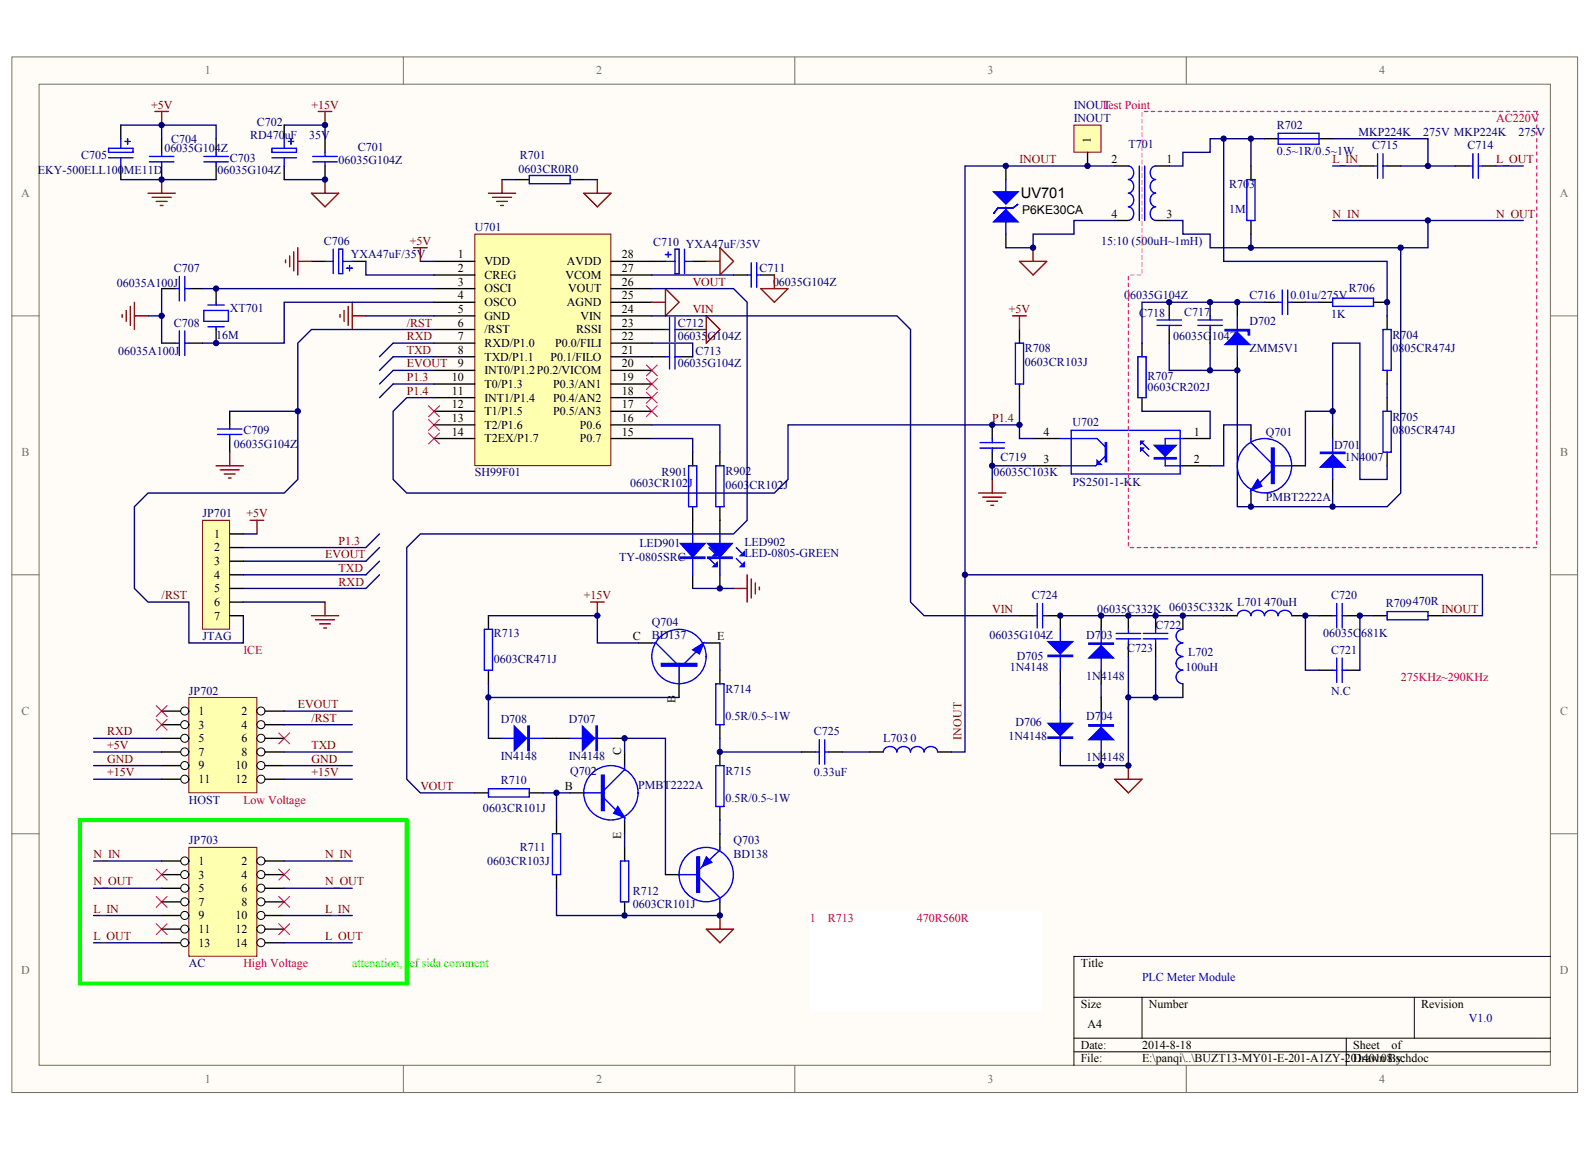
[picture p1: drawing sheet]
<svg xmlns="http://www.w3.org/2000/svg" width="281mm" height="203mm" viewBox="0 0 281 203" stroke-linecap="round" stroke-linejoin="round" font-family="sans-serif">
<g fill="#fffcf8" stroke="#716f64" stroke-width=".18">
<path d="M2.1 10h276.2v182.7h-276.2z"/>
<path d="M6.9 14.9h266.6v173h-266.6z"/>
</g>
<path d="M71.1 10v4.9M140.2 10v4.9M209.2 10v4.9M2.1 55.7h4.8M273.5 55.7h4.8M2.1 101.4h4.8M273.5 101.4h4.8M2.1 147.1h4.8M273.5 147.1h4.8M71.1 187.9v4.8M140.2 187.9v4.8M209.2 187.9v4.8" fill="none" stroke="#716f64" stroke-width=".18"/>
<path d="M189.4 175.9h84.1M201.4 175.9v7.2M249.5 175.9v7.2M273.5 168.7h-84.1v19.2M189.4 183.1h84.1M189.4 185.5h84.1M237.5 183.1v4.8" fill="none" stroke="#000" stroke-width=".18"/>
<path d="M83.8 41.3h23.9v40.8h-23.9z" fill="#ffffb0" stroke="#800000" stroke-width=".18"/>
<g fill="none" stroke="#000" stroke-width=".24">
<path d="M28.5 50.9h2.4M33.3 50.9h2.4M38.1 50.9v2.4M38.1 58.1v2.4M54.9 46.1h2.4M62.1 46.1h2.4M76.5 46.1h7.3M76.5 48.5h7.3M76.5 50.9h7.3M76.5 53.3h7.3M76.5 55.7h7.3M76.5 58.1h7.3"/>
<path d="M107.8 46.1h7.2M107.8 48.5h7.2M107.8 50.9h7.2M107.8 53.3h7.2M107.8 55.7h7.2M107.8 58.1h9.6M119.8 58.1h2.4M129.4 48.5h2.4M134.2 48.5h2.4M28.5 60.5h2.4M33.3 60.5h2.4M76.5 60.5h7.3"/>
<path d="M76.5 62.9h7.3M76.5 65.3h7.3M76.5 67.7h7.3M76.5 70.1h7.3M76.5 72.5h7.3M76.5 74.9h7.3M76.5 77.4h7.3M107.8 60.5h7.2M107.8 62.9h9.6M107.8 65.3h7.2M107.8 67.7h7.2M107.8 70.1h7.2"/>
<path d="M107.8 72.5h7.2M107.8 74.9h7.2M107.8 77.4h7.2M119.8 62.9h2.4"/>
</g>
<g fill="none" stroke="#00f" stroke-width=".24">
<path d="M30.9 50.9h.7M31.6 48.7v4.4M31.6 58.4v4.3M32.6 50.9h.7M32.6 48.7v4.4M32.6 58.4v4.3M36 54.8h4.3v1.9h-4.3zM36.7 53.8h2.9M36.7 57.6h2.9M38.1 53.3v.5M38.1 57.6v.5M57.3 46.1h1.5"/>
<path d="M58.8 43.9v4.4M59.7 43.9h.8v4.4h-.8zM60.5 46.1h1.6M61.2 47.3h.9M61.7 46.8v1M117.4 58.1h.7M118.1 56v4.3M119.1 58.1h.7M119.1 56v4.3M131.8 48.5h.7M132.5 46.3v4.4M133.5 48.5h.7"/>
<path d="M133.5 46.3v4.4M30.9 60.5h.7M32.6 60.5h.7M117.4 62.9h.7M118.1 60.8v4.3M119.1 60.8v4.3M119.1 62.9h.7"/>
</g>
<g fill="none" stroke="#800000" stroke-width=".24">
<path d="M21.5 55.5v.5M22.3 54.8v1.9M23 54v3.4M23.7 53.3v4.8M23.7 55.7h2.4M60 55.5v.5M60.7 54.8v1.9M61.4 54v3.4M62.1 55.7h2.4M62.1 53.3v4.8M72.9 43.7h2.4M74.1 43.7v2.4"/>
<path d="M115 53.3h2.4M117.4 50.9l2.4 2.4-2.4 2.4z"/>
</g>
<path d="M28.5 50.9v9.6M74.1 46.1h2.4" fill="none" stroke="#000080" stroke-width=".24"/>
<path d="M35.7 91.8h4.8v19.2h-4.8z" fill="#ffffb0" stroke="#800000" stroke-width=".18"/>
<g fill="none" stroke="#000" stroke-width=".24">
<path d="M21.3 22.1v2.4M21.3 29.3v2.4M28.5 24.5v2.4M28.5 29.3v2.4M196.6 29.3h2.4M196.6 38.9h2.4M203.8 29.3h2.4M203.8 38.9h2.4M220.7 29.3v2.4M220.7 38.9v2.4M223.1 24.5h2.4M232.7 24.5h2.4"/>
<path d="M179.8 58.1v2.4M206.2 53.3v2.4M206.2 58.1v2.4M213.4 53.3v2.4M213.4 58.1v2.4M218.3 53.3v2.4M223.1 53.3h2.4M227.9 53.3h2.4M244.7 55.7v2.4M175 74.9v2.5M175 79.8v2.4M179.8 67.7v2.4"/>
<path d="M182.2 77.4h4.8M201.4 60.5v2.4M201.4 70.1v2.4M208.6 77.4h4.8M218.3 62.9v2.4M220.7 74.9v2.5M235.1 74.9v2.5M244.7 65.3v2.4M244.7 70.1v2.4M244.7 79.8v2.4M40.5 94.2h2.4M40.5 96.6h2.4"/>
<path d="M40.5 99h2.4M182.2 82.2h4.8M208.6 82.2h4.8M220.7 87v2.4M227.9 82.2h2.4M235.1 84.6v2.4M40.5 101.4h2.4M40.5 103.8h2.4M40.5 106.2h2.4M40.5 108.6h2.4M86.2 108.6v2.4M86.2 118.2v2.4"/>
<path d="M112.6 113.4h2.4M124.6 113.4h2.4M127 118.2v2.4M179.8 108.6h2.4M184.6 108.6h2.4v2.4M187 118.2v2.4M194.2 108.6v2.4M194.2 118.2v2.4M199 108.6v2.4M199 113.4v2.4M203.8 108.6v2.4M203.8 113.4v2.4"/>
<path d="M208.6 108.6v2.4M215.8 108.6h2.5M227.9 108.6h2.4M232.7 108.6h2.4M237.5 108.6h2.4M242.3 108.6h2.4M251.9 108.6h2.4M83.8 139.9h2.4M86.2 130.2h2.4M93.4 139.9h2.4M95.8 130.2h4.8M100.6 139.9h2.4"/>
<path d="M107.8 130.2h2.4M110.2 132.6v2.4M119.8 120.6v2.4M127 127.8v2.4M127 132.6v2.4M141.4 132.6h2.4M146.2 132.6h2.4M208.6 120.6v2.4M98.2 144.7v2.4M98.2 154.3v2.4M110.2 144.7v2.4M110.2 149.5v2.4"/>
<path d="M110.2 159.1v2.4M117.4 154.3h2.4M127 142.3v2.4M127 147.1v2.4M127 159.1v2.4"/>
</g>
<g fill="none" stroke="#800000" stroke-width=".24">
<path d="M27.3 19.7h2.4M28.5 19.7v2.4M26.1 34.1h4.8M26.8 34.8h3.4M27.6 35.5h1.9M28.3 36.2h.5M28.5 31.7v2.4M86.2 34.1h4.8M86.9 34.8h3.3M87.6 35.5h1.9M88.3 36.2h.5M88.6 31.7v2.4"/>
<path d="M103 34.1h4.8l-2.4 2.4zM105.4 31.7v2.4M50.4 45.9v.4M51.1 45.1v2M51.8 44.4v3.4M52.5 43.7v4.8M52.5 46.1h2.4M122.2 58.1h2.4M124.6 55.7l2.4 2.4-2.4 2.4zM134.2 50.9h4.8l-2.4 2.4zM136.6 48.5v2.4M178.6 55.7h2.4"/>
<path d="M179.8 46.1h4.8l-2.4 2.4zM179.8 55.7v2.4M182.2 43.7v2.4M44.1 91.8h2.4M45.3 91.8v2.4M172.6 87h4.8M173.3 87.7h3.4M174.1 88.4h1.9M174.8 89.1h.5M175 84.6v2.4M54.9 108.6h4.8M55.7 109.3h3.3"/>
<path d="M56.4 110h1.9M57.1 110.8h.5M57.3 106.2v2.4M104.2 106.2h2.4M105.4 106.2v2.4M196.6 137.4h4.8l-2.4 2.5zM199 135v2.4M124.6 163.9h4.8l-2.4 2.4zM127 161.5v2.4"/>
</g>
<path d="M21.3 22.1h7.2v2.4M88.6 31.7h2.4M26.1 55.7h2.4M64.5 55.7h12M213.4 60.5v4.8M235.1 87v2.4M86.2 123h33.6M95.8 139.9h4.8M98.2 139.9v4.8M110.2 147.1v2.4M127 144.7v2.4" fill="none" stroke="#000080" stroke-width=".24"/>
<g fill="none" stroke="#00f" stroke-width=".24">
<path d="M19.1 26.2h4.4v.7h-4.4zM19.1 27.8h4.4M21.3 24.5v1.7M21.3 27.8v1.5M22 24.9h1M22.5 24.5v.9M26.4 28.6h4.3M26.4 27.6h4.3M28.5 26.9v.7M28.5 28.6v.7M199 29.3a1.22 1.22 0 0 1 1 1.2 1.22 1.22 0 0 1-1 1.2 1.24 1.24 0 0 1 1 1.2 1.24 1.24 0 0 1-1 1.2M199 34.1a1.22 1.22 0 0 1 1 1.2 1.22 1.22 0 0 1-1 1.2 1.24 1.24 0 0 1 1 1.2 1.24 1.24 0 0 1-1 1.2"/>
<path d="M201 29.3v9.6M201.9 29.3v9.6M203.8 29.3a1.21 1.21 0 0 0-.9 1.2 1.21 1.21 0 0 0 .9 1.2 1.23 1.23 0 0 0-.9 1.2 1.23 1.23 0 0 0 .9 1.2M203.8 34.1a1.21 1.21 0 0 0-.9 1.2 1.21 1.21 0 0 0 .9 1.2 1.23 1.23 0 0 0-.9 1.2 1.23 1.23 0 0 0 .9 1.2M219.9 31.7h1.5v7.2h-1.5zM225.5 23.5h7.2v1.9h-7.2zM225.5 24.5h7.2M204.1 56.4h4.3M204.1 57.4h4.3M206.2 55.7v.7M206.2 57.4v.7M211.3 56.4h4.3"/>
<path d="M211.3 57.4h4.3M213.4 55.7v.7M213.4 57.4v.7M218.3 55.7v7.2M225.5 53.3h.7M226.2 51.2v4.3M227.1 53.3h.8M227.1 51.2v4.3M243.9 58.1h1.5v7.2h-1.5zM172.9 78.1h4.3M172.9 79h4.3M175 77.4v.7"/>
<path d="M175 79v.8M179.1 60.5h1.4v7.2h-1.4zM187 77.4h6.5l1.5 1.4M188.9 75.9h19.3v7.7h-19.3zM200.7 62.9h1.5v7.2h-1.5zM201.2 79l1.4 1.5M201.2 77.8l1.4 1.5M208.6 77.4h-3.1v4.8h3.1M220.7 77.4v.7l3.6 3.6M235.1 77.4v7.2M243.9 72.5h1.5v7.3h-1.5zM195 80.5l-1.7 1.7h-6.3"/>
<path d="M220.7 86.5v.5M224.3 83.1l-2.2 2.2M224.3 82.2h3.6M85.4 111h1.5v7.2h-1.5zM115 113.4h.7l3.6 3.6M119.8 117v3.6M122.9 114.9l-2.2 2.1M124.1 113.4h.5M182.2 108.6h.7M182.9 106.4v4.4M183.9 108.6h.7M183.9 106.4v4.4"/>
<path d="M187 111v7.2M194.2 111v7.2M196.9 111.7h4.3M196.9 112.7h4.3M199 111v.7M199 112.7v.7M201.7 111.7h4.3M201.7 112.7h4.3M203.8 111v.7M203.8 112.7v.7M208.6 118.2a1.19 1.19 0 0 0-1.2 1.2 1.19 1.19 0 0 0 1.2 1.2M208.6 113.4a1.2 1.2 0 0 0-1.2 1.2 1.2 1.2 0 0 0 1.2 1.2 1.19 1.19 0 0 0-1.2 1.2 1.19 1.19 0 0 0 1.2 1.2"/>
<path d="M208.6 111a1.19 1.19 0 0 0-1.2 1.2 1.19 1.19 0 0 0 1.2 1.2M220.6 108.6a1.21 1.21 0 0 0-1.2-1 1.21 1.21 0 0 0-1.1 1M225.4 108.6a1.23 1.23 0 0 0-1.2-1 1.23 1.23 0 0 0-1.2 1 1.21 1.21 0 0 0-1.2-1 1.21 1.21 0 0 0-1.1 1M227.8 108.6a1.21 1.21 0 0 0-1.2-1 1.21 1.21 0 0 0-1.1 1M235.1 108.6h.7M235.8 106.4v4.4M236.7 108.6h.8M236.7 106.4v4.4M244.7 107.9h7.2v1.4h-7.2zM86.2 139.1h7.2v1.5h-7.2zM88.6 130.2h7.2M100.6 130.2h7.2"/>
<path d="M103 139.9h3.6M110.2 135v.8l-3.6 3.6M126.3 120.6h1.4v7.2h-1.4zM126.3 135h1.4v7.3h-1.4zM143.8 132.6h.7M144.5 130.5v4.3M145.5 132.6h.7M145.5 130.5v4.3M97.4 147.1h1.5v7.2h-1.5zM106.6 140.8l2.1 2.2M109.5 151.9h1.4v7.2h-1.4zM110.2 144.2v.5"/>
<path d="M119.5 154.3h3.4M123.4 154.8l3.6 3.6v.7M127 149.5v.4l-3.6 3.4"/>
<circle cx="223" cy="82.1" r="4.8"/>
<circle cx="119.8" cy="115.8" r="4.8"/>
<circle cx="107.8" cy="139.8" r="4.8"/>
<circle cx="124.6" cy="154.3" r="4.8"/>
</g>
<g fill="#00f" stroke="#00f" stroke-width=".24">
<path d="M194.2 113.9l2.2 2.2h-4.3z"/>
<path d="M184.9 113.2h4.3l-2.2 2.1z"/>
<path d="M109 142.3l1.2 1.9-1.9-.7z"/>
<path d="M124.6 151.2l.9 .9-1.6 .7z"/>
<path d="M122.2 114.6l1.9-1.2-.7 1.9z"/>
<path d="M102.7 128.1l2.2 2.1-2.2 2.2z"/>
<path d="M90.7 128.1l2.2 2.1-2.2 2.2z"/>
<path d="M235.1 80.2l2.1 2.2h-4.3z"/>
<path d="M218.3 58.6l2.1 2.2h-4.3z"/>
<path d="M221.9 84.6l.7 1.2-1.9 .7z"/>
<path d="M203.6 78.6h3.8l-1.9 1.9z"/>
<path d="M201.2 77.8h.5l-.5 .5z"/>
<path d="M201.2 79h.5l-.5 .5z"/>
<path d="M193.5 81.2l.7 .7h-.7z"/>
<path d="M192.1 113.4h4.3v.3h-4.3z" fill-rule="evenodd"/>
<path d="M184.9 115.6h4.3v.2h-4.3z" fill-rule="evenodd"/>
<path d="M106.1 136.7h.5v6.3h-.5z" fill-rule="evenodd"/>
<path d="M122.9 151.2h.5v6.2h-.5z" fill-rule="evenodd"/>
<path d="M116.7 117h6.2v.5h-6.2z" fill-rule="evenodd"/>
<path d="M105.1 128.1h.3v4.3h-.3z" fill-rule="evenodd"/>
<path d="M93.1 128.1h.3v4.3h-.3z" fill-rule="evenodd"/>
<path d="M232.9 79.8h4.3v.2h-4.3z" fill-rule="evenodd"/>
<path d="M216.1 58.1h4.3v1h-.2v-.7h-4.1z" fill-rule="evenodd"/>
<path d="M224.3 79h.4v6.3h-.4z" fill-rule="evenodd"/>
<path d="M203.6 80.7h3.8v.3h-3.8z" fill-rule="evenodd"/>
<path d="M195 78.1h.2v3.3h-.2z" fill-rule="evenodd"/>
</g>
<path d="M189.4 22.1h4.8v4.7h-4.8z" fill="#ffffb0" stroke="#800000" stroke-width=".18"/>
<g fill="none" stroke="#000" stroke-width=".24">
<path d="M191.8 26.9v2.4M232.7 53.3h2.4M242.3 53.3h2.4M40.5 72.5v2.4M40.5 77.4v2.4M122.2 79.8v2.4M127 79.8v2.4M122.2 89.4v4.8M127 89.4v4.8M122.2 101.4v2.4M127 101.4v2.4M232.7 118.2h2.4"/>
<path d="M237.5 118.2h2.4M187 123v2.4M187 132.6v2.4M194.2 123v2.4M194.2 132.6v2.4"/>
</g>
<g fill="none" stroke="#00f" stroke-width=".24">
<path d="M235.1 52.6h7.2v1.4h-7.2zM38.4 76.6h4.3M38.4 75.7h4.3M40.5 74.9v.8M40.5 76.6v.8M121.5 82.2h1.4v7.2h-1.4zM122.2 94.2v7.2M125.1 98.5l.9 1M125.1 96.6l.9 .9M126.3 82.2h1.4v7.2h-1.4zM127 94.2v7.2M129.9 98.5l.9 1"/>
<path d="M129.9 96.6l.9 .9M235.1 118.2h.7M235.8 116.1v4.3M236.7 118.2h.8M236.7 116.1v4.3M187 125.4v7.2M194.2 125.4v7.2"/>
</g>
<g fill="#00f" stroke="#00f" stroke-width=".24">
<path d="M124.8 95.9h4.3l-2.1 2.4z"/>
<path d="M131.3 99.2v.7h-.7z"/>
<path d="M131.3 97.3v.7h-.7z"/>
<path d="M120 95.9h4.3l-2.1 2.4z"/>
<path d="M126.5 99.2v.7h-.7z"/>
<path d="M126.5 97.3v.7h-.7z"/>
<path d="M194.2 128.3l2.2 2.2h-4.3z"/>
<path d="M184.9 127.6h4.3l-2.2 2.2z"/>
<path d="M124.8 98.3h4.3v.2h-4.3z" fill-rule="evenodd"/>
<path d="M120 98.3h4.3v.2h-4.3z" fill-rule="evenodd"/>
<path d="M192.1 127.8h4.3v.3h-4.3z" fill-rule="evenodd"/>
<path d="M184.9 130h4.3v.2h-4.3z" fill-rule="evenodd"/>
</g>
<path d="M40.5 79.8v2.4M38.1 82.2h4.8M38.8 82.9h3.4M39.6 83.6h1.9M40.3 84.3h.5M129.4 103.8h2.4M131.8 101.4v4.8M132.5 102.1v3.4M133.2 102.8v2M133.9 103.6v.4" fill="none" stroke="#800000" stroke-width=".24"/>
<path d="M75.6 71.6l1.9 1.9M75.6 74l1.9 1.9M77.5 71.6l-1.9 1.9M77.5 74l-1.9 1.9M114 66.8l1.9 1.9M114 69.2l1.9 1.9M114 71.6l1.9 1.9M115.9 66.8l-1.9 1.9M115.9 69.2l-1.9 1.9M115.9 71.6l-1.9 1.9" fill="none" stroke="#f00" stroke-width=".18"/>
<g fill="none" stroke="#000080" stroke-width=".24">
<path d="M206.2 38.9h2.4v2.4h4.8v2.4h33.7v43.3l-2.4 2.4h-26.4v-24.1h-12.1v-4.8M35.7 50.9h40.8M64.5 46.1v2.4h12M76.5 53.3h-26.4v7.2h-14.4M115 55.7h43.2l2.4 2.4v48.1l2.4 2.4h16.8M115 50.9h14.4l2.4 2.4v38.5l-2.4 2.4h-55.3l-2.4 2.4v40.8l2.4 2.5h9.7M115 48.5h14.4M223.1 53.3h-21.7v7.2M230.3 53.3h2.4M40.5 72.5h12M76.5 70.1h-4.8l-2.4 2.4v12.1l2.4 2.4h64.9l2.4-2.4v-9.7h40.8M76.5 60.5h-7.2l-2.4 2.4"/>
<path d="M76.5 62.9h-7.2l-2.4 2.4M76.5 65.3h-7.2l-2.4 2.4M76.5 67.7h-7.2l-2.4 2.4M115 74.9h12v4.9M115 77.4h7.2v2.4M115 60.5h7.2v2.4M179.8 70.1v7.3h2.4M201.4 72.5h12v4.9M220.7 74.9h-4.9v7.3h-2.4M235.1 74.9v-14.4h4.8v24.1h4.8v-2.4M235.1 72.5h-4.8v9.7M244.7 67.7v2.4"/>
<path d="M66.9 94.2l-2.4 2.4M66.9 96.6l-2.4 2.4M66.9 99l-2.4 2.4M182.2 82.2h-7.2v2.4M66.9 101.4l-2.4 2.4M122.2 103.8h7.2M127 113.4v4.8M187 108.6h28.8M203.8 115.8v7.2M232.7 108.6h-2.4v9.6h2.4M242.3 108.6h-2.4v9.6M86.2 120.6v9.6"/>
<path d="M110.2 132.6v-2.4h7.2v24.1M127 130.2v2.4h14.4"/>
</g>
<path d="M271.1 19.7h-69.7v28.8h-2.4v48.1h72.1v-76.9" fill="none" stroke="#f0f" stroke-width=".24" stroke-dasharray=".6 .6"/>
<path d="M33.3 149.5h12v19.2h-12z" fill="#ffffb0" stroke="#800000" stroke-width=".18"/>
<path d="M28.5 151.9h4.8" fill="none" stroke="#000" stroke-width=".24"/>
<circle cx="32.6" cy="151.9" r=".71" fill="#fffcf8" stroke="#000" stroke-width=".18"/>
<path d="M45.3 151.9h4.8" fill="none" stroke="#000" stroke-width=".24"/>
<circle cx="46" cy="151.9" r=".71" fill="#fffcf8" stroke="#000" stroke-width=".18"/>
<path d="M28.5 154.3h4.8" fill="none" stroke="#000" stroke-width=".24"/>
<circle cx="32.6" cy="154.3" r=".71" fill="#fffcf8" stroke="#000" stroke-width=".18"/>
<path d="M45.3 154.3h4.8" fill="none" stroke="#000" stroke-width=".24"/>
<circle cx="46" cy="154.3" r=".71" fill="#fffcf8" stroke="#000" stroke-width=".18"/>
<path d="M28.5 156.7h4.8" fill="none" stroke="#000" stroke-width=".24"/>
<circle cx="32.6" cy="156.7" r=".71" fill="#fffcf8" stroke="#000" stroke-width=".18"/>
<path d="M45.3 156.7h4.8" fill="none" stroke="#000" stroke-width=".24"/>
<circle cx="46" cy="156.7" r=".71" fill="#fffcf8" stroke="#000" stroke-width=".18"/>
<path d="M28.5 159.1h4.8" fill="none" stroke="#000" stroke-width=".24"/>
<circle cx="32.6" cy="159.1" r=".71" fill="#fffcf8" stroke="#000" stroke-width=".18"/>
<path d="M45.3 159.1h4.8" fill="none" stroke="#000" stroke-width=".24"/>
<circle cx="46" cy="159.1" r=".71" fill="#fffcf8" stroke="#000" stroke-width=".18"/>
<path d="M28.5 161.5h4.8" fill="none" stroke="#000" stroke-width=".24"/>
<circle cx="32.6" cy="161.5" r=".71" fill="#fffcf8" stroke="#000" stroke-width=".18"/>
<path d="M45.3 161.5h4.8" fill="none" stroke="#000" stroke-width=".24"/>
<circle cx="46" cy="161.5" r=".71" fill="#fffcf8" stroke="#000" stroke-width=".18"/>
<path d="M28.5 163.9h4.8" fill="none" stroke="#000" stroke-width=".24"/>
<circle cx="32.6" cy="163.9" r=".71" fill="#fffcf8" stroke="#000" stroke-width=".18"/>
<path d="M45.3 163.9h4.8" fill="none" stroke="#000" stroke-width=".24"/>
<circle cx="46" cy="163.9" r=".71" fill="#fffcf8" stroke="#000" stroke-width=".18"/>
<path d="M28.5 166.3h4.8" fill="none" stroke="#000" stroke-width=".24"/>
<circle cx="32.6" cy="166.3" r=".71" fill="#fffcf8" stroke="#000" stroke-width=".18"/>
<path d="M45.3 166.3h4.8" fill="none" stroke="#000" stroke-width=".24"/>
<circle cx="46" cy="166.3" r=".71" fill="#fffcf8" stroke="#000" stroke-width=".18"/>
<path d="M33.3 123h12v16.8h-12z" fill="#ffffb0" stroke="#800000" stroke-width=".18"/>
<path d="M28.5 125.4h4.8" fill="none" stroke="#000" stroke-width=".24"/>
<circle cx="32.6" cy="125.4" r=".71" fill="#fffcf8" stroke="#000" stroke-width=".18"/>
<path d="M45.3 125.4h4.8" fill="none" stroke="#000" stroke-width=".24"/>
<circle cx="46" cy="125.4" r=".71" fill="#fffcf8" stroke="#000" stroke-width=".18"/>
<path d="M28.5 127.8h4.8" fill="none" stroke="#000" stroke-width=".24"/>
<circle cx="32.6" cy="127.8" r=".71" fill="#fffcf8" stroke="#000" stroke-width=".18"/>
<path d="M45.3 127.8h4.8" fill="none" stroke="#000" stroke-width=".24"/>
<circle cx="46" cy="127.8" r=".71" fill="#fffcf8" stroke="#000" stroke-width=".18"/>
<path d="M28.5 130.2h4.8" fill="none" stroke="#000" stroke-width=".24"/>
<circle cx="32.6" cy="130.2" r=".71" fill="#fffcf8" stroke="#000" stroke-width=".18"/>
<path d="M45.3 130.2h4.8" fill="none" stroke="#000" stroke-width=".24"/>
<circle cx="46" cy="130.2" r=".71" fill="#fffcf8" stroke="#000" stroke-width=".18"/>
<path d="M28.5 132.6h4.8" fill="none" stroke="#000" stroke-width=".24"/>
<circle cx="32.6" cy="132.6" r=".71" fill="#fffcf8" stroke="#000" stroke-width=".18"/>
<path d="M45.3 132.6h4.8" fill="none" stroke="#000" stroke-width=".24"/>
<circle cx="46" cy="132.6" r=".71" fill="#fffcf8" stroke="#000" stroke-width=".18"/>
<path d="M28.5 135h4.8" fill="none" stroke="#000" stroke-width=".24"/>
<circle cx="32.6" cy="135" r=".71" fill="#fffcf8" stroke="#000" stroke-width=".18"/>
<path d="M45.3 135h4.8" fill="none" stroke="#000" stroke-width=".24"/>
<circle cx="46" cy="135" r=".71" fill="#fffcf8" stroke="#000" stroke-width=".18"/>
<path d="M28.5 137.4h4.8" fill="none" stroke="#000" stroke-width=".24"/>
<circle cx="32.6" cy="137.4" r=".71" fill="#fffcf8" stroke="#000" stroke-width=".18"/>
<path d="M45.3 137.4h4.8" fill="none" stroke="#000" stroke-width=".24"/>
<circle cx="46" cy="137.4" r=".71" fill="#fffcf8" stroke="#000" stroke-width=".18"/>
<g fill="none" stroke="#000080" stroke-width=".24">
<path d="M21.3 31.7h16.8M28.5 22.1h9.6v2.4M50.1 22.1h7.2v2.4M50.1 31.7h7.2M103 31.7h2.4M196.6 29.3h-26.4v103.3h-2.4M196.6 38.9h-7.2v2.4h-7.2v2.4h-4.8M215.8 24.5v21.6h28.9v9.6M220.7 24.5v4.8M223.1 24.5h-9.7v2.4h-4.8v2.4h-2.4M235.1 24.5h16.8v4.8M235.1 29.3h4.8"/>
<path d="M235.1 38.9h33.6M247.1 29.3h9.6M251.9 38.9v4.8h-4.8M263.9 29.3h4.8M76.5 58.1h-21.6l-2.4 2.4v24.1l-2.4 2.4h-24l-2.4 2.4v14.4l2.4 2.4h7.2v7.2h9.6v-4.8M220.7 41.3v2.4M42.9 94.2h2.4M42.9 96.6h21.6M42.9 99h21.6M42.9 101.4h21.6M42.9 103.8h21.6M42.9 106.2h14.4"/>
<path d="M86.2 108.6h19.2v4.8h7.2M170.2 101.4h91.3v7.2h-7.2M199 115.8v7.2M16.5 132.6h12M16.5 135h12M16.5 137.4h12M16.5 130.2h12M50.1 132.6h12M50.1 125.4h12M50.1 127.8h12M50.1 135h12M50.1 137.4h12"/>
<path d="M148.6 132.6h4.8M187 120.6v2.4M194.2 120.6v2.4M208.6 123h-9.6v12h-12M16.5 151.9h12M16.5 156.7h12M50.1 151.9h12M50.1 156.7h12M98.2 156.7v4.8h28.8M16.5 161.5h12M16.5 166.3h12M50.1 161.5h12"/>
<path d="M50.1 166.3h12"/>
</g>
<g fill="none" stroke="#000" stroke-width=".24">
<path d="M38.1 24.5v2.4M38.1 29.3v2.4M50.1 22.1v2.4M50.1 29.3v2.4M57.3 24.5v2.4M57.3 29.3v2.4M91 31.7h2.4M100.6 31.7h2.4M177.4 29.3v2.4M239.9 29.3h2.4M244.7 29.3h2.4M256.7 29.3h2.4"/>
<path d="M261.5 29.3h2.4M115 46.1h2.4M122.2 46.1h2.4M177.4 41.3v2.4M153.4 132.6h2.4M165.4 132.6h2.4"/>
</g>
<g fill="none" stroke="#00f" stroke-width=".24">
<path d="M36 28.6h4.3M36 27.6h4.3M38.1 26.9v.7M38.1 28.6v.7M48 26.2h4.3v.7h-4.3zM48 27.8h4.3M50.1 24.5v1.7M50.1 27.8v1.5M50.8 24.9h1M51.3 24.5v.9M55.2 28.6h4.3M55.2 27.6h4.3"/>
<path d="M57.3 26.9v.7M57.3 28.6v.7M93.4 31h7.2v1.4h-7.2zM177.4 31.7v2.4M177.4 36.5v4.8M242.3 29.3h.7M243 27.1v4.3M243.9 29.3h.8M243.9 27.1v4.3M259.1 29.3h.7M259.8 27.1v4.3M260.8 29.3h.7"/>
<path d="M260.8 27.1v4.3M117.4 44.9h.9M117.4 46.1h1.7M117.9 44.4v1M119.1 43.9h.7v4.4h-.7zM120.7 46.1h1.5M120.7 43.9v4.4M158.2 132.6a1.21 1.21 0 0 0-1.2-.9 1.21 1.21 0 0 0-1.2 .9M163 132.6a1.23 1.23 0 0 0-1.2-.9 1.23 1.23 0 0 0-1.2 .9 1.21 1.21 0 0 0-1.2-.9 1.21 1.21 0 0 0-1.2 .9M165.4 132.6a1.21 1.21 0 0 0-1.2-.9 1.21 1.21 0 0 0-1.2 .9"/>
</g>
<g fill="none" stroke="#f00" stroke-width=".18">
<path d="M75.6 76.4l1.9 1.9M77.5 76.4l-1.9 1.9M114 64.4l1.9 1.9M115.9 64.4l-1.9 1.9M27.6 124.5l1.9 1.9M27.6 126.9l1.9 1.9M29.5 124.5l-1.9 1.9M29.5 126.9l-1.9 1.9M49.2 129.3l1.9 1.9M51.1 129.3l-1.9 1.9M27.6 153.3l1.9 1.9M27.6 158.1l1.9 1.9"/>
<path d="M29.5 153.3l-1.9 1.9M29.5 158.1l-1.9 1.9M49.2 153.3l1.9 1.9M49.2 158.1l1.9 1.9M51.1 153.3l-1.9 1.9M51.1 158.1l-1.9 1.9M27.6 162.9l1.9 2M29.5 162.9l-1.9 2M49.2 162.9l1.9 2M51.1 162.9l-1.9 2"/>
</g>
<path d="M56.1 19.7h2.4M57.3 19.7v2.4M54.9 34.1h4.8l-2.4 2.4zM57.3 31.7v2.4M124.6 46.1h2.4M127 43.7l2.4 2.4-2.4 2.4z" fill="none" stroke="#800000" stroke-width=".24"/>
<g fill="#00f" stroke="#00f" stroke-width=".24">
<path d="M175.3 33.8h4.3l-2.2 2.2z"/>
<path d="M177.4 37l2.2 2.1h-4.3z"/>
<path d="M176 36.7h2.6l1-.7-1 .7h-2.6l-.7 1z" fill-rule="evenodd"/>
</g>
<path d="M14.1 144.7h57.6v28.8h-57.6z" fill="none" stroke="#0f0" stroke-width=".72"/>
<path d="M142.8 160.8h41.1v17.5h-41.1z" fill="#fff" stroke="#fff" stroke-width=".18"/>
<g fill="#000080" stroke="#000080" stroke-width=".18">
<circle cx="28.5" cy="55.7" r=".47"/>
<circle cx="28.5" cy="31.7" r=".47"/>
<circle cx="28.5" cy="22.1" r=".47"/>
<circle cx="38.1" cy="60.5" r=".47"/>
<circle cx="38.1" cy="50.9" r=".47"/>
<circle cx="52.5" cy="72.5" r=".47"/>
<circle cx="57.3" cy="31.7" r=".47"/>
<circle cx="57.3" cy="22.1" r=".47"/>
<circle cx="86.1" cy="123" r=".47"/>
<circle cx="98.2" cy="139.8" r=".47"/>
<circle cx="105.4" cy="108.6" r=".47"/>
<circle cx="110.2" cy="161.5" r=".47"/>
<circle cx="110.2" cy="130.2" r=".47"/>
<circle cx="127" cy="161.5" r=".47"/>
<circle cx="127" cy="132.6" r=".47"/>
<circle cx="127" cy="103.8" r=".47"/>
<circle cx="170.2" cy="101.4" r=".47"/>
<circle cx="175" cy="82.1" r=".47"/>
<circle cx="175" cy="74.9" r=".47"/>
<circle cx="177.4" cy="29.3" r=".47"/>
<circle cx="179.8" cy="74.9" r=".47"/>
<circle cx="182.2" cy="43.7" r=".47"/>
<circle cx="187" cy="108.6" r=".47"/>
<circle cx="191.8" cy="29.3" r=".47"/>
<circle cx="194.2" cy="135" r=".47"/>
<circle cx="194.2" cy="108.6" r=".47"/>
<circle cx="199" cy="135" r=".47"/>
<circle cx="199" cy="123" r=".47"/>
<circle cx="199" cy="108.6" r=".47"/>
<circle cx="203.8" cy="123" r=".47"/>
<circle cx="203.8" cy="108.6" r=".47"/>
<circle cx="206.2" cy="53.3" r=".47"/>
<circle cx="208.6" cy="108.6" r=".47"/>
<circle cx="213.4" cy="65.3" r=".47"/>
<circle cx="213.4" cy="53.3" r=".47"/>
<circle cx="215.8" cy="24.5" r=".47"/>
<circle cx="218.2" cy="65.3" r=".47"/>
<circle cx="218.2" cy="53.3" r=".47"/>
<circle cx="220.6" cy="89.4" r=".47"/>
<circle cx="220.6" cy="43.7" r=".47"/>
<circle cx="220.6" cy="24.5" r=".47"/>
<circle cx="230.2" cy="108.6" r=".47"/>
<circle cx="235.1" cy="89.4" r=".47"/>
<circle cx="235.1" cy="72.5" r=".47"/>
<circle cx="239.9" cy="108.6" r=".47"/>
<circle cx="244.7" cy="53.3" r=".47"/>
<circle cx="247.1" cy="43.7" r=".47"/>
<circle cx="251.9" cy="38.9" r=".47"/>
<circle cx="251.9" cy="29.3" r=".47"/>
</g>
<text font-size="2.6" x="180.1" y="35">UV701</text>
<g font-size="2.1" fill="#716f64">
<text x="36.1" y="13.1">1</text>
<text x="105.2" y="13.1">2</text>
<text x="174.2" y="13.1">3</text>
<text x="243.3" y="13.1">4</text>
<text x="3.8" y="34.8">A</text>
<text x="275.1" y="34.8">A</text>
<text x="3.8" y="80.4">B</text>
<text x="275.2" y="80.4">B</text>
<text x="3.8" y="126.1">C</text>
<text x="275.2" y="126.1">C</text>
<text x="3.8" y="171.8">D</text>
<text x="275.1" y="171.8">D</text>
<text x="36.1" y="191">1</text>
<text x="105.2" y="191">2</text>
<text x="174.2" y="191">3</text>
<text x="243.3" y="191">4</text>
</g>
<g font-size="2.1" fill="#800000">
<text x="26.6" y="19.1">+5V</text>
<text x="54.9" y="19.1">+15V</text>
<text x="179.8" y="28.8">INOUT</text>
<text x="235.1" y="28.8">L_IN</text>
<text x="263.9" y="28.8">L_OUT</text>
<text x="235.1" y="38.4">N_IN</text>
<text x="263.9" y="38.4">N_OUT</text>
<text x="72.3" y="43.2">+5V</text>
<text x="122.2" y="50.4">VOUT</text>
<text x="71.7" y="57.6">/RST</text>
<text x="122.2" y="55.2">VIN</text>
<text x="177.9" y="55.2">+5V</text>
<text x="71.7" y="60">RXD</text>
<text x="71.7" y="62.4">TXD</text>
<text x="71.7" y="64.8">EVOUT</text>
<text x="71.7" y="67.2">P1.3</text>
<text x="71.7" y="69.6">P1.4</text>
<text x="175" y="74.4">P1.4</text>
<text x="43.5" y="91.3">+5V</text>
<text x="57.3" y="98.5">EVOUT</text>
<text x="59.7" y="100.9">TXD</text>
<text x="59.7" y="96.1">P1.3</text>
<text x="28.5" y="105.7">/RST</text>
<text x="59.7" y="103.3">RXD</text>
<text x="103" y="105.7">+15V</text>
<text x="175" y="108.1">VIN</text>
<text x="254.3" y="108.1">INOUT</text>
<text x="52.5" y="124.9">EVOUT</text>
<text x="18.9" y="129.7">RXD</text>
<text x="54.9" y="127.3">/RST</text>
<text x="169.6" y="130.5" transform="rotate(-90 169.6 130.5)">INOUT</text>
<text x="18.9" y="132.1">+5V</text>
<text x="18.9" y="134.5">GND</text>
<text x="18.9" y="136.9">+15V</text>
<text x="54.9" y="132.1">TXD</text>
<text x="54.9" y="134.5">GND</text>
<text x="54.9" y="136.9">+15V</text>
<text x="74.1" y="139.3">VOUT</text>
<text x="16.5" y="151.4">N_IN</text>
<text x="57.3" y="151.4">N_IN</text>
<text x="16.5" y="161">L_IN</text>
<text x="16.5" y="156.2">N_OUT</text>
<text x="57.3" y="161">L_IN</text>
<text x="57.3" y="156.2">N_OUT</text>
<text x="16.5" y="165.8">L_OUT</text>
<text x="57.3" y="165.8">L_OUT</text>
</g>
<g font-size="2.1" fill="#000080">
<text x="45.3" y="22.3">C702</text>
<text x="189.4" y="19.1">INOUT</text>
<text x="189.4" y="21.5">INOUT</text>
<text x="225.2" y="22.7">R702</text>
<text x="239.6" y="23.9">MKP224K</text>
<text x="251" y="23.9">275V MKP224K</text>
<text x="267.8" y="23.9">275V</text>
<text x="14.3" y="28">C705</text>
<text x="29" y="26.8">06035G104Z</text>
<text x="30.2" y="25.2">C704</text>
<text x="40.5" y="28.5">C703</text>
<text x="44.1" y="24.4">RD470uF</text>
<text x="54.6" y="24.4">35V</text>
<text x="59.7" y="29">06035G104Z</text>
<text x="63.1" y="26.6">C701</text>
<text x="91.7" y="28">R701</text>
<text x="199" y="26.1">T701</text>
<text x="225.2" y="27.3">0.5~1R/0.5~1W</text>
<text x="242" y="26.4">C715</text>
<text x="258.8" y="26.4">C714</text>
<text x="6.7" y="30.7">EKY-500ELL100ME11D</text>
<text x="38.4" y="30.7">06035G104Z</text>
<text x="91.4" y="30.4">0603CR0R0</text>
<text x="216.8" y="33.1">R703</text>
<text x="83.8" y="40.8">U701</text>
<text x="216.8" y="37.7">1M</text>
<text x="30.7" y="48">C707</text>
<text x="57.1" y="43.2">C706</text>
<text x="61.9" y="45.6">YXA47uF/35V</text>
<text x="115.2" y="43.4">C710 YXA47uF/35V</text>
<text x="133.9" y="48">C711</text>
<text x="194.2" y="43.2">15:10 (500uH~1mH)</text>
<text x="20.6" y="50.6">06035A100J</text>
<text x="136.4" y="50.4">06035G104Z</text>
<text x="198.3" y="52.8">06035G104Z</text>
<text x="220.4" y="52.8">C716</text>
<text x="227.6" y="52.8">0.01u/275V</text>
<text x="237.9" y="51.6">R706</text>
<text x="30.7" y="57.6">C708</text>
<text x="38.1" y="59.8">16M</text>
<text x="40.5" y="55">XT701</text>
<text x="119.5" y="57.6">C712</text>
<text x="201" y="55.9">C718</text>
<text x="208.9" y="55.7">C717</text>
<text x="220.4" y="57.4">D702</text>
<text x="234.8" y="56.2">1K</text>
<text x="245.6" y="59.8">R704</text>
<text x="20.8" y="62.7">06035A100J</text>
<text x="119.5" y="60">06035G104Z</text>
<text x="119.5" y="64.8">06035G104Z</text>
<text x="122.7" y="62.7">C713</text>
<text x="180.8" y="62.2">R708</text>
<text x="180.8" y="64.6">0603CR103J</text>
<text x="207" y="60">06035G104Z</text>
<text x="220.4" y="62.2">ZMM5V1</text>
<text x="245.6" y="62.2">0805CR474J</text>
<text x="202.4" y="67">R707</text>
<text x="202.4" y="68.9">0603CR202J</text>
<text x="42.9" y="76.6">C709</text>
<text x="189.2" y="75.2">U702</text>
<text x="223.3" y="76.8">Q701</text>
<text x="245.6" y="74.2">R705</text>
<text x="245.6" y="76.6">0805CR474J</text>
<text x="41.2" y="79">06035G104Z</text>
<text x="127.9" y="83.8">R902</text>
<text x="176.5" y="81.4">C719</text>
<text x="235.3" y="79.2">D701</text>
<text x="237.2" y="81.4">1N4007</text>
<text x="83.8" y="84">SH99F01</text>
<text x="111.1" y="86">0603CR102J</text>
<text x="116.7" y="84">R901</text>
<text x="127.9" y="86.2">0603CR102J</text>
<text x="175.3" y="84">06035C103K</text>
<text x="189.2" y="85.7">PS2501-1-KK</text>
<text x="223.3" y="88.4">PMBT2222A</text>
<text x="35.7" y="91.3">JP701</text>
<text x="109.2" y="98.9">TY-0805SRC</text>
<text x="112.8" y="96.5">LED901</text>
<text x="131.3" y="96.3">LED902</text>
<text x="131.3" y="98.2">LED-0805-GREEN</text>
<text x="182" y="105.7">C724</text>
<text x="218.3" y="106.9">L701</text>
<text x="223.1" y="106.9">470uH</text>
<text x="234.8" y="105.7">C720</text>
<text x="244.4" y="107.1">R709470R</text>
<text x="35.7" y="112.9">JTAG</text>
<text x="87.1" y="112.4">R713</text>
<text x="115" y="110.5">Q704</text>
<text x="115" y="112.7">BD137</text>
<text x="174.5" y="112.7">06035G104Z</text>
<text x="191.6" y="112.7">D703</text>
<text x="193.5" y="108.1">06035C332K 06035C332K</text>
<text x="203.8" y="111">C722</text>
<text x="233.4" y="112.4">06035C681K</text>
<text x="87.1" y="117">0603CR471J</text>
<text x="178.1" y="118.4">1N4148</text>
<text x="179.3" y="116.5">D705</text>
<text x="191.6" y="119.9">1N4148</text>
<text x="198.8" y="115.1">C723</text>
<text x="209.1" y="118.4">100uH</text>
<text x="209.6" y="115.8">L702</text>
<text x="234.8" y="115.3">C721</text>
<text x="33.3" y="122.5">JP702</text>
<text x="127.9" y="122.3">R714</text>
<text x="234.8" y="122.5">N.C</text>
<text x="88.3" y="127.6">D708</text>
<text x="100.3" y="127.6">D707</text>
<text x="127.9" y="127.1">0.5R/0.5~1W</text>
<text x="143.6" y="129.7">C725</text>
<text x="155.8" y="130.9">L703</text>
<text x="160.6" y="130.9">0</text>
<text x="177.9" y="130.4">1N4148</text>
<text x="179.1" y="128">D706</text>
<text x="191.6" y="127.1">D704</text>
<text x="88.3" y="134">IN4148</text>
<text x="100.3" y="134">IN4148</text>
<text x="100.6" y="136.7">Q702</text>
<text x="127.9" y="136.7">R715</text>
<text x="143.6" y="136.9">0.33uF</text>
<text x="191.6" y="134.3">1N4148</text>
<text x="33.3" y="141.7">HOST</text>
<text x="85.2" y="143.2">0603CR101J</text>
<text x="88.3" y="138.4">R710</text>
<text x="112.6" y="139.1">PMBT2222A</text>
<text x="127.9" y="141.5">0.5R/0.5~1W</text>
<text x="33.3" y="148.9">JP703</text>
<text x="129.4" y="148.9">Q703</text>
<text x="85.9" y="152.6">0603CR103J</text>
<text x="91.7" y="150.2">R711</text>
<text x="129.4" y="151.4">BD138</text>
<text x="111.6" y="157.8">R712</text>
<text x="111.6" y="160.2">0603CR101J</text>
<text x="33.3" y="170.6">AC</text>
</g>
<g font-size="2.1" fill="#f00">
<text x="194.2" y="19.1">Test Point</text>
<text x="263.9" y="21.5">AC220V</text>
<text x="42.9" y="115.3">ICE</text>
<text x="247.1" y="120.1">275KHz~290KHz</text>
<text x="42.9" y="141.7">Low Voltage</text>
<text x="142.8" y="162.7">1</text>
<text x="146" y="162.7">R713</text>
<text x="161.7" y="162.7">470R560R</text>
<text x="42.9" y="170.6">High Voltage</text>
</g>
<g font-size="2.1">
<text x="192.4" y="25.2" transform="rotate(-90 192.4 25.2)">1</text>
<text x="196.1" y="28.8">2</text>
<text x="205.8" y="28.8">1</text>
<text x="180.3" y="37.7">P6KE30CA</text>
<text x="196.1" y="38.4">4</text>
<text x="205.8" y="38.4">3</text>
<text x="80.8" y="45.6">1</text>
<text x="80.8" y="48">2</text>
<text x="85.4" y="46.8">VDD</text>
<text x="100" y="46.8">AVDD</text>
<text x="109.7" y="48">27</text>
<text x="109.7" y="45.6">28</text>
<text x="80.8" y="50.4">3</text>
<text x="80.8" y="52.8">4</text>
<text x="85.4" y="49.2">CREG</text>
<text x="85.4" y="51.6">OSCI</text>
<text x="85.4" y="54">OSCO</text>
<text x="99.7" y="49.2">VCOM</text>
<text x="100" y="54">AGND</text>
<text x="100.2" y="51.6">VOUT</text>
<text x="109.7" y="52.8">25</text>
<text x="109.7" y="50.4">26</text>
<text x="80.8" y="55.2">5</text>
<text x="80.8" y="57.6">6</text>
<text x="85.4" y="56.4">GND</text>
<text x="85.4" y="58.8">/RST</text>
<text x="101.6" y="58.8">RSSI</text>
<text x="102.4" y="56.4">VIN</text>
<text x="109.7" y="57.6">23</text>
<text x="109.7" y="55.2">24</text>
<text x="80.8" y="60">7</text>
<text x="80.8" y="62.4">8</text>
<text x="80.8" y="64.8">9</text>
<text x="85.4" y="61.2">RXD/P1.0</text>
<text x="85.4" y="63.6">TXD/P1.1</text>
<text x="97.1" y="63.6">P0.1/FILO</text>
<text x="97.9" y="61.2">P0.0/FILI</text>
<text x="109.7" y="64.8">20</text>
<text x="109.7" y="62.4">21</text>
<text x="109.7" y="60">22</text>
<text x="79.7" y="67.2">10</text>
<text x="79.7" y="69.6">11</text>
<text x="85.4" y="66">INT0/P1.2P0.2/VICOM</text>
<text x="85.4" y="68.4">T0/P1.3</text>
<text x="85.4" y="70.8">INT1/P1.4</text>
<text x="97.6" y="70.8">P0.4/AN2</text>
<text x="97.6" y="68.4">P0.3/AN1</text>
<text x="109.7" y="69.6">18</text>
<text x="109.7" y="67.2">19</text>
<text x="79.7" y="72">12</text>
<text x="79.7" y="74.4">13</text>
<text x="79.7" y="76.8">14</text>
<text x="85.4" y="73.2">T1/P1.5</text>
<text x="85.4" y="75.6">T2/P1.6</text>
<text x="97.6" y="73.2">P0.5/AN3</text>
<text x="102.3" y="75.6">P0.6</text>
<text x="109.7" y="76.8">15</text>
<text x="109.7" y="74.4">16</text>
<text x="109.7" y="72">17</text>
<text x="184" y="76.8">4</text>
<text x="210.6" y="76.8">1</text>
<text x="85.4" y="78">T2EX/P1.7</text>
<text x="102.3" y="78">P0.7</text>
<text x="184" y="81.6">3</text>
<text x="210.6" y="81.6">2</text>
<text x="37.8" y="94.9">1</text>
<text x="37.8" y="97.3">2</text>
<text x="37.8" y="99.7">3</text>
<text x="37.8" y="102.1">4</text>
<text x="37.8" y="104.5">5</text>
<text x="37.8" y="106.9">6</text>
<text x="37.8" y="109.3">7</text>
<text x="111.6" y="112.9">C</text>
<text x="126.5" y="112.9">E</text>
<text x="119.1" y="124" transform="rotate(-90 119.1 124)">B</text>
<text x="35" y="126.1">1</text>
<text x="35" y="128.5">3</text>
<text x="35" y="130.9">5</text>
<text x="42.6" y="126.1">2</text>
<text x="42.6" y="128.5">4</text>
<text x="42.6" y="130.9">6</text>
<text x="35" y="133.3">7</text>
<text x="35" y="135.7">9</text>
<text x="41.5" y="135.7">10</text>
<text x="42.6" y="133.3">8</text>
<text x="109.5" y="133.1" transform="rotate(-90 109.5 133.1)">C</text>
<text x="35" y="138.1">11</text>
<text x="41.5" y="138.1">12</text>
<text x="99.7" y="139.3">B</text>
<text x="109.5" y="147.9" transform="rotate(-90 109.5 147.9)">E</text>
<text x="35" y="152.6">1</text>
<text x="35" y="155">3</text>
<text x="42.6" y="152.6">2</text>
<text x="42.6" y="155">4</text>
<text x="35" y="157.4">5</text>
<text x="35" y="159.8">7</text>
<text x="42.6" y="157.4">6</text>
<text x="42.6" y="159.8">8</text>
<text x="35" y="162.2">9</text>
<text x="35" y="164.6">11</text>
<text x="35" y="167">13</text>
<text x="41.5" y="162.2">10</text>
<text x="41.5" y="164.6">12</text>
<text x="41.5" y="167">14</text>
<text x="190.6" y="170.6">Title</text>
<text x="190.6" y="177.8">Size</text>
<text x="202.6" y="177.8">Number</text>
<text x="250.7" y="177.8">Revision</text>
<text x="190.6" y="185">Date:</text>
<text x="191.8" y="181.4">A4</text>
<text x="201.4" y="185">2014-8-18</text>
<text x="238.7" y="185">Sheet</text>
<text x="245.5" y="185">of</text>
<text x="190.6" y="187.4">File:</text>
<text x="201.4" y="187.4">E:\panqi\..\BUZT13-MY01-E-201-A1ZY-20140108.schdoc</text>
<text x="238.7" y="187.4">Drawn By:</text>
</g>
<text font-size="2.1" fill="#00bf00" x="62.1" y="170.6">attenation, ref sida comment</text>
<g font-size="2.1" fill="#0000b4">
<text x="201.4" y="173">PLC Meter Module</text>
<text x="259.1" y="180.2">V1.0</text>
</g>
</svg>
